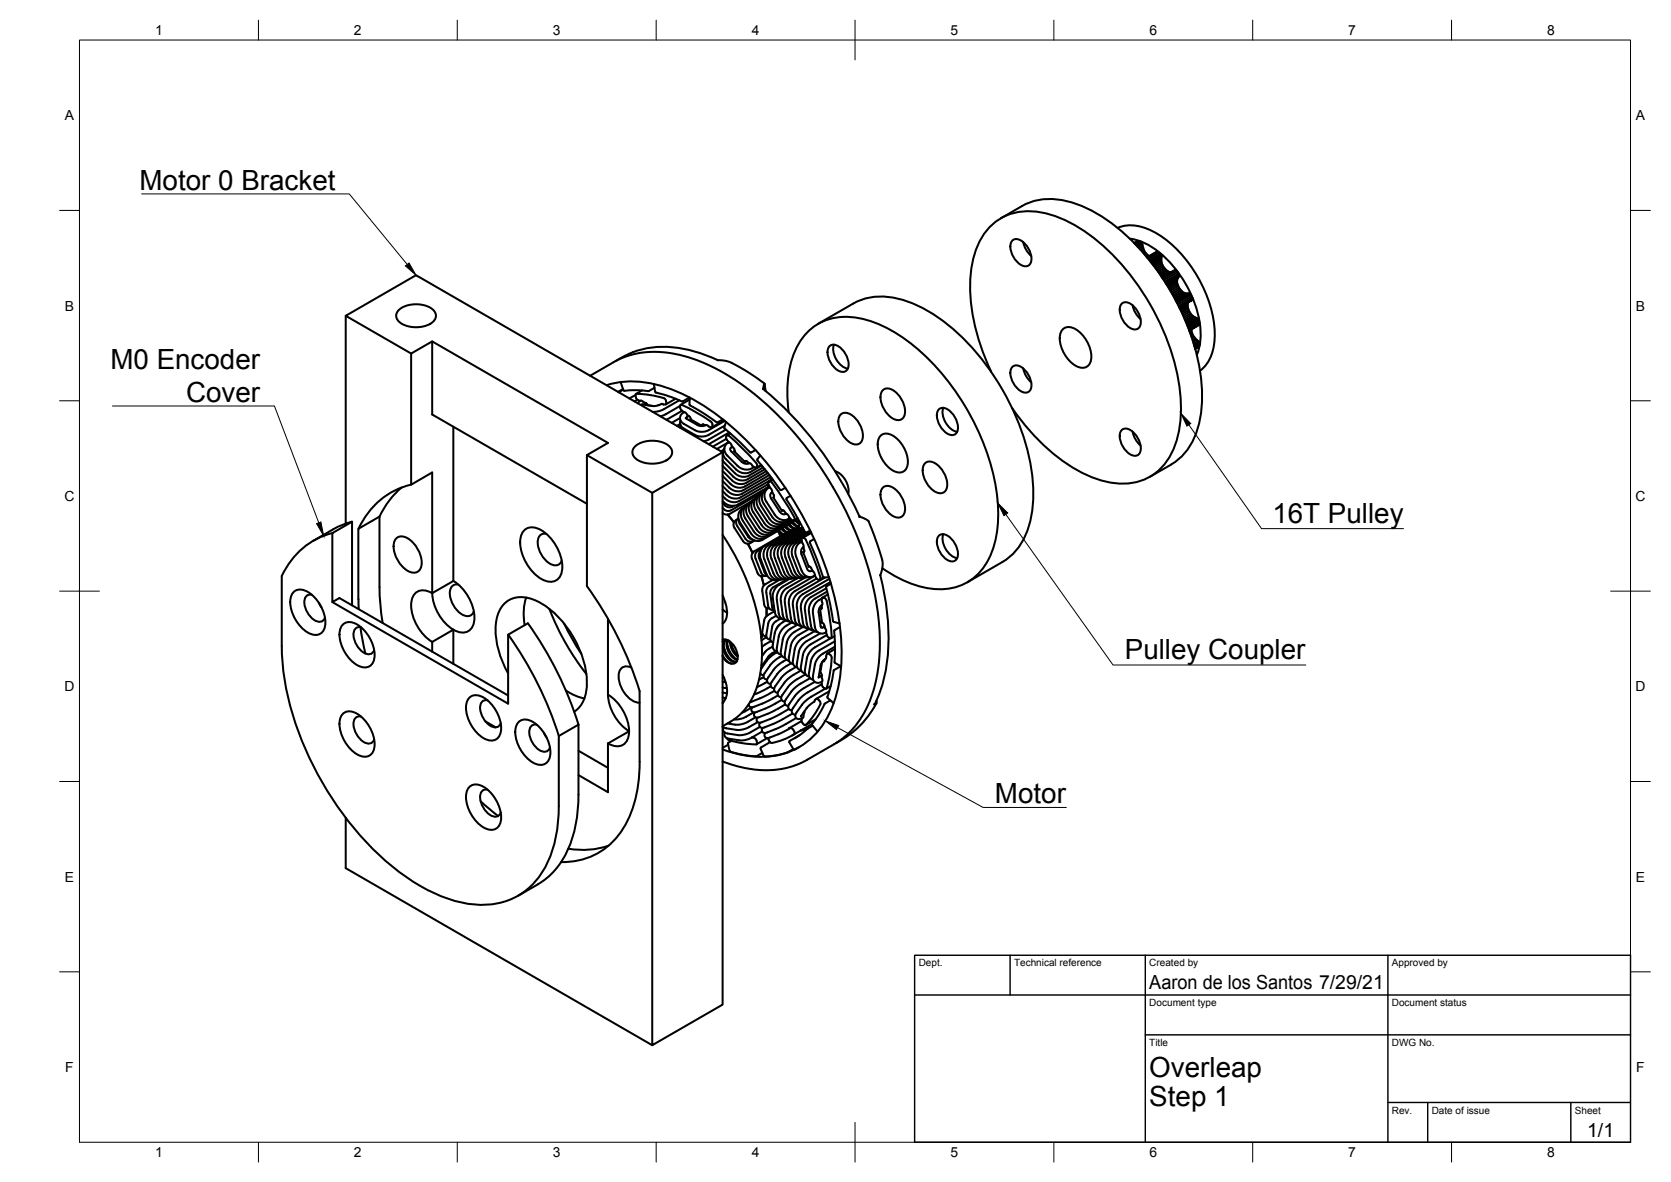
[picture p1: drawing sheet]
<svg xmlns="http://www.w3.org/2000/svg" width="420mm" height="297mm" viewBox="0 0 420 297" stroke-linecap="round" stroke-linejoin="round" font-family="sans-serif">
<g fill="none" stroke="#000" stroke-width=".51">
<path d="M251.7 54.8l5.3-3a15.9 15.9 0 0 1 13.2-.7 43.4 43.4 0 0 1 19.7 15.5 57.3 57.3 0 0 1 12.4 33 22.2 22.2 0 0 1-4.1 14l-2.4 2.2-6.6 4M281 57.3a11.1 11.1 0 0 1 10.2 1.6 32.7 32.7 0 0 1 14.2 24.6 11.1 11.1 0 0 1-3.7 9.7M284.1 60a18.2 18.2 0 0 1 11.4 7.5 26.7 26.7 0 0 1 6.3 18.5l-.9 3.2M86.9 79.4v52.2M100.4 77.8a7.1 7.1 0 0 1 8.9 .5 2.1 2.1 0 0 1-1.1 3.1 7.5 7.5 0 0 1-7.8-.5 1.94 1.94 0 0 1 0-3.1zM254.6 60.4a2.38 2.38 0 0 1 3.1 .9 4.9 4.9 0 0 1 1.4 4.9 1.82 1.82 0 0 1-2.9 0 5.2 5.2 0 0 1-1.9-5.4zM257.3 60.8l.6 1.7 1.4 1.8M282.1 76.3a2.38 2.38 0 0 1 3.1 .8 4.9 4.9 0 0 1 1.4 5 1.82 1.82 0 0 1-2.9 0 5.2 5.2 0 0 1-1.9-5.5zM284.8 76.7l.5 1.7 1.5 1.8M286.2 60.5l-1 .6M286.5 60.6l-.3-.1-1 .6M286.7 62.7l.8-.4 .1 .5"/>
<path d="M286.8 60.8l-.3-.2-1.2 .7M287 60.9l-.2-.1-1.2 .7M287.1 63.1l.5-.3 .2 .4M287.1 61l-.1-.1-1.3 .7M287.2 61.2l-.1-.2-1.3 .8M287.3 61.5l-.1-.3-1.2 .7M287.3 61.9v-.4l-1.2 .6M287.4 63.5l.4-.3 .3 .4M287.5 62.3l-.2-.4-.9 .5M287.7 63.8l.4-.2 .3 .3M288 64.2l.4-.3 .3 .3M288.9 64.4l-.2-.2-.5 .3"/>
<path d="M291 63.2l-2.6 1.5M291.2 63.3l-2.8 1.4M291.5 63.5l-.3-.2-2.7 1.5M291.8 63.8l-.3-.3-2.7 1.6M291.9 64l-.1-.2-2.8 1.6M292 65.3v-.4l-2.3 1.4M292 64.9l.1-.4-2.6 1.5M292 65.7v-.4l-2.1 1.2M292 64.2l-.1-.2-2.8 1.6M292.1 64.5v-.1l-2.7 1.5M292.1 64.4l-.1-.2-2.7 1.6M292.1 66.2l-.1-.5-1.9 1.1"/>
<path d="M292.3 66.6l-.2-.4-1.7 1M292.5 67l-.2-.4-1.7 .9M292.8 67.3l-.3-.3-1.6 .9M293 67.7l-.2-.4-1.6 .9M293.3 68l-.3-.3-1.6 .9M293.6 68.2l-.3-.2-1.7 .9M294 68.3l-.4-.1-1.8 1M294.3 68.4l-.3-.1-2 1.2M294.4 68.4l-2.3 1.3M295.6 67.9l-3.4 1.8M295.7 67.9h-.1l-3.4 1.9M295.8 68.1l-.1-.2-3.4 2"/>
<path d="M296 70.7v-.4l-2.5 1.5M296 71.1v-.4l-2.4 1.3M296 70.3l.1-.3-2.7 1.6M296.1 71.5l-.1-.4-2.2 1.2M296.1 70l.1-.3-2.9 1.7M296.1 68.4l-.3-.3-3.4 1.9M296.2 69.7l.2-.2-3.2 1.8M296.3 71.9l-.2-.4-2.1 1.2M296.4 68.8l-.3-.4-3.5 2M296.4 69.5l.1-.2-3.3 2M296.5 72.3l-.2-.4-2 1.2M296.5 68.9l-.1-.1-3.5 2"/>
<path d="M296.5 77.2l3.3-1.9-3.3 2M296.5 69.3v-.1l-3.4 1.9M296.5 69.2v-.3l-3.5 2.1M296.7 72.7l-.2-.4-2 1.1M297 73l-.3-.3-2 1.1M297.3 73.3l-.3-.3-2.1 1.2M297.6 73.5l-.3-.2-2.2 1.2M297.9 73.7l-.3-.2-2.3 1.4M298.3 73.8l-.4-.1-2.5 1.4M298.6 73.8h-.3l-2.7 1.5M298.6 76.8v-.4l-1.9 1.2M298.6 76.4l.1-.3-2.1 1.3"/>
<path d="M298.7 77.2l-.1-.4-1.8 1M298.8 77.6l-.1-.4-1.7 1M298.8 76l-.1 .1M298.9 73.7l-3.3 1.8M298.9 78l-.1-.4-1.7 .9M299 73.7l-3.3 1.9M299.1 78.4l-.2-.4-1.6 .9M299.2 73.8l-.2-.1-3.3 2M299.3 78.7l-.2-.3-1.6 .9M299.4 74l-.2-.2-3.4 2M299.5 74.1l-.1-.1-3.5 2M299.6 79.1l-.3-.4-1.6 1"/>
<path d="M299.7 74.5l-.2-.4-3.5 2M299.8 74.9l-.1-.4-3.5 2M299.8 75.3l.1-.2-3.5 2M299.9 75.1l-.1-.2-3.4 2M300 79.4l-.4-.3-1.8 1M300.3 79.6l-.3-.2-2 1.1M300.6 79.8l-.3-.2-2.1 1.3M301 80l-.4-.2-2.3 1.4M103.4 88.8l-16.5-9.4 17.7-10.2 77.1 44.5-17.7 10.2-16.4-9.5M108.7 85.8l44.2 25.5-5.3 3.1v32.9a92 92 0 0 1 13.2 26.4M148.4 94.4l5.8-3.4a23.6 23.6 0 0 1 19.3-1.1 60.4 60.4 0 0 1 25.8 18.4l4.5 5.6 3.9 5.6 3.1 5.3 3.3 6.6 2.5 6.2 1.8 5.6 1.7 6.7 .8 5.4a40.5 40.5 0 0 1-3.6 23.9 20.7 20.7 0 0 1-7.6 7.9l-8.4 4.7-2.1 .8-2.8 .7-3.2 .3-3.8-.3-4-.7-3.7-1.2M152.5 96.8a25.7 25.7 0 0 1 18.4 1.9 64.5 64.5 0 0 1 24.6 21.2 80.9 80.9 0 0 1 16 41 35.6 35.6 0 0 1-3.9 20.1 18.5 18.5 0 0 1-19.7 8.9l-4.1-.9-2.1-.7"/>
<path d="M156.1 96.2l.6 1.9M156.2 96l-.1 .2M156.7 97.8l-1.3 .7M156.7 97.9l-1.1 .7M156.8 98l.2 .2M157 98.2a21.2 21.2 0 0 1 6 .1M159.8 99.3l-1.5 .8M161.4 98.1l-1.5 .9M163.2 98.3h-.2M164.5 96.5l.2 2M164.6 97.5l-1.4 .8M164.7 98.4l.2 .2"/>
<path d="M164.9 98.7l2.8 .7 3.7 1.5M173.4 99.9l-1.7 1M173.5 99.9l-.1 1.7 .1 .3M180.5 90.5h.1M180.5 90.5a28.1 28.1 0 0 0-20.2-2.4l-2.4 .9-3.1 1.7M180.5 90.5a9 9 0 0 1 5.6 1.9l6.1 4M191.9 97.7a91.1 91.1 0 0 1 24.3 32.2l1.4 .5 .8 .6 2.1 5.5 1.4 4.8-.1 1.8-.5 1.4M191.9 97.7l.3-1.3 .3 1.9M191.9 97.7v.1M205.7 81.4l8.9-5.1a15.9 15.9 0 0 1 13.2-.7 43.4 43.4 0 0 1 19.7 15.5 57.3 57.3 0 0 1 12.3 33 22.2 22.2 0 0 1-4.1 14l-2.3 2.2-1.3 .9-8.9 5.1M208.7 86.9a2.38 2.38 0 0 1 3.1 .9 4.9 4.9 0 0 1 1.3 5 1.82 1.82 0 0 1-2.9-.1 5.2 5.2 0 0 1-1.9-5.4zM209.7 86.6a5.2 5.2 0 0 0 3.5 6"/>
<path d="M221.9 98.1a2.26 2.26 0 0 1 3.2 .4 6.2 6.2 0 0 1 2.2 6.1 1.84 1.84 0 0 1-2.8 .6 6.2 6.2 0 0 1-2.9-6.6zM249.2 93.4a48 48 0 0 1-5-25.6 17.1 17.1 0 0 1 7.4-12.9 16.2 16.2 0 0 1 14.5-.3 47 47 0 0 1 20.3 17.4 55.6 55.6 0 0 1 10.5 31.6 20.6 20.6 0 0 1-5.3 14.3 14.1 14.1 0 0 1-13.8 3.1 38.5 38.5 0 0 1-18.3-12.1l-5-6.3M254.6 92.1a2.38 2.38 0 0 1 3.1 .9 4.9 4.9 0 0 1 1.4 5 1.82 1.82 0 0 1-2.9-.1 5.2 5.2 0 0 1-1.9-5.4zM257.3 92.6l.6 1.6 1.4 1.9M267.4 82.6a3 3 0 0 1 3.8 .6 8 8 0 0 1 3 7.9 2.32 2.32 0 0 1-3.8 .8 8.5 8.5 0 0 1-3.9-7.7l.2-.6zM299 83l2.6-1.5-2.6 1.6M299.1 83.3l.5-.2 .1 .4M299.3 83.7l.4-.2 .1 .4M299.4 84.1l.4-.2 .2 .4M299.6 84.5l.4-.2 .3 .4M299.6 82.8v.3M299.7 85l.6-.3 .3 .4"/>
<path d="M300.5 87.6l1-.5-1 .6M300.9 85.4l-.3-.3-.7 .4M301.1 80h-.1l-2.6 1.5M301.2 85.7l-.3-.3-.9 .5M301.3 80.2l-.2-.2-2.7 1.6M301.4 85.8l-.2-.1-1.1 .6M301.4 80.4l-.1-.2-2.8 1.6M301.5 87.1l.1-.3-1.2 .6M301.5 80.6l-.1-.2-2.8 1.6M301.5 86l-.1-.2-1.2 .7M301.6 86.8v-.4l-1.2 .8M301.6 81l-.1-.4-2.8 1.6"/>
<path d="M301.6 86.2l-.1-.2-1.3 .8M301.6 81.5v-.1l-2.6 1.5M301.6 86.4v-.2l-1.3 .8M301.6 81.4v-.4l-2.8 1.6M114 107.2v38.8M159.8 112.1a7.1 7.1 0 0 1 8.8 .5 2.1 2.1 0 0 1-1.1 3.1 7.5 7.5 0 0 1-7.7-.5 1.94 1.94 0 0 1 0-3.1zM160.3 100.4l-.8 .5M161.1 100.7l-.8 .6M161.1 100.7l.7 .3a1.21 1.21 0 0 1 1 .8M162.4 101.3l-.6 .4M162.5 101.8l1.8 .3M165.8 101.8l-.3 .1"/>
<path d="M167.4 100.7l.2 .4M167.5 100.7l-.3-.5a20.5 20.5 0 0 0-7.3-1.2v.9a1.16 1.16 0 0 0 1.1 .9M167.6 101.1l-.2 .5-.6 .1-.3-.2-1.9 .6-3.2-.5M169.9 100.2l-2.5 1.4M170.8 100.6l-4.3 2.5-1.3 .3-1.1 .1M171 105.1l-2.1 1.2M171 102.4v-.4l-3.6 2.1-1.3 .5M171 106.6l-.8 .4M171 102l.1-.2 .3-.1 2.5 1.2a23.5 23.5 0 0 1 5.2 3.5v.3M171 102.4l.4 .7M171.1 105.6l-.1 1 .5 .8 3.3 1.9 1.1 .4h1.1l1.1-.4 4.1-2.4M171.1 106.8l-.1 .7"/>
<path d="M171.4 103.1l.6 .5M171.5 103.2l-3.9 2.3M171.7 100.9h-.2M172 103.6a1.57 1.57 0 0 0-1 1.4 1.57 1.57 0 0 0 .9 1.5l2.9 1.6 1.8 .4 1.5-.4 4.1-2.3M172 103.6l.4 .1 .9 1M172.4 105.1l3.2 1.8 1.1 .2 .8-.3M172.4 105v.1M173.2 104.5l-.8 .5M173.3 104.6l.4 .8M173.4 100.4l-2.3 1.3M173.5 101.9l3.3 1.9 3.4 2.3h.3l1.2-.7M173.5 105.3l2.8 1.6 .6-.2"/>
<path d="M177.4 106.9l-.8-.3-.1 .3M177.5 106.8l1.3 .6M179.1 106.7v.6l-.3 .1M180.3 112.8l3-1.7a1.99 1.99 0 0 0-.4 3.4l2.6 2.7 1 .6 1.5 .2 1.6-.6M181.7 117.1l3.2 3.1 1.6 .5 1.4-.2 4.4-2.6M181.7 115.7l3.1 3.3 1.6 .8h.9l.9-.2 3.7-2.1M181.7 118.3l2.6 2.7 .8 .4 1 .3 1.3-.3 5.3-3M181.7 113.7v138.8l-17.7 10.2v-138.8M181.8 113.6l-.1 .1M181.9 113.1l-.6 .3M182.1 105.6l-3.1 1.8M182.1 112.7l-.3 1.2 .4 1.1 3 3.1 .9 .6 .8 .2 1.3-.1 3.3-1.8"/>
<path d="M182.5 108l-4.4 2.5-1.2 .4M182.6 106l-.5 1.4 .1 .3 3.6 3.2 2.8 2.8h.3l1.1-.6M182.6 110.3l-3.4 1.9M182.7 109.5l-.1 .8 1.1 1.2 .3 .5M183.2 109.5l-.2-.1-.3 .1M183.2 109.5l5.6 5.4a4.4 4.4 0 0 1 1.6 2l-.2 .5-.3 .2-1.1-1.1-.4-.1M183.3 108.7l-5.1 2.9M183.6 108.9l-.8 .5M184 112l.5 .7M184.2 112.3l-.6 .5 .1 .4 2.8 2.9 .9 .4 1-.1M184.5 112.7l.2 .8M184.6 113.4l2.6 2.6 .4-.1"/>
<path d="M187.3 116h.1M187.8 115.9l.6 .5M187.8 115.9l-.5 .1M191.2 114.5l-.8 .9 .1 .3 5.7 7.4h.3M191.4 116.8l-1.3 .7M193.1 118.9l-5.8 3.3-1 .4-1.2-.2-.9-.4-2.5-2.4M193.5 119.4l-6.6 3.8-1 .3-.9-.1-1.2-.5-2.1-2M193.8 119.9l-7.7 4.4-1.3 .1-1-.4-2.1-1.9M198.3 103.6a28 28 0 0 1 2.5-17.1 13.7 13.7 0 0 1 15.9-6.4 38.5 38.5 0 0 1 19.1 12.6 60.1 60.1 0 0 1 15.1 34.2 23.6 23.6 0 0 1-4.1 16.3 13.8 13.8 0 0 1-14 4.5 29.6 29.6 0 0 1-10.9-4.9M210 118.4a5.4 5.4 0 0 1 3.3 5.7M211.3 104.2a2.26 2.26 0 0 1 3.2 .4 6.2 6.2 0 0 1 2.2 6.1 1.84 1.84 0 0 1-2.8 .6 6.2 6.2 0 0 1-2.9-6.6zM221.3 109.6a2.73 2.73 0 0 1 3.9 .3 7.5 7.5 0 0 1 2.8 7.7 2.25 2.25 0 0 1-3.5 .6 8.1 8.1 0 0 1-3.7-7.4z"/>
<path d="M232.5 116.5a2.26 2.26 0 0 1 3.2 .3 6.2 6.2 0 0 1 2.2 6.2 1.84 1.84 0 0 1-2.8 .5 6.2 6.2 0 0 1-2.9-6.6zM236.1 102.8a2.38 2.38 0 0 1 3.2 .9 4.9 4.9 0 0 1 1.3 4.9 1.82 1.82 0 0 1-2.9 0 5.2 5.2 0 0 1-1.9-5.4zM237.2 102.5a5.2 5.2 0 0 0 3.5 6M282.1 108a2.38 2.38 0 0 1 3.1 .9 4.9 4.9 0 0 1 1.4 4.9 1.82 1.82 0 0 1-2.9 0 5.2 5.2 0 0 1-1.9-5.4zM284.8 108.5l.5 1.6 1.5 1.9M83.6 134a19 19 0 0 0-12.8 10.8l.1 17.5a72 72 0 0 0 11.8 37 67.3 67.3 0 0 0 25.4 24.6 25.8 25.8 0 0 0 18.9 2.6 19 19 0 0 0 12.3-14 37.8 37.8 0 0 0 1.2-9.9v-17.6l5-2.9M88.5 131.1l-4.9 2.9v17.3l1.7-1 42.5 24.5M88.5 131.1v21M88.5 131.1l-3.5 1.2-6.2 3.6M95.4 129.8l.1 19.5 .7 7.2M95.4 129.8l-5.3 3.1v17.7M99.6 135.4a2.55 2.55 0 0 1 3.5 .3 7 7 0 0 1 2.7 7.1 2.1 2.1 0 0 1-3.3 .6 7.5 7.5 0 0 1-3.5-6.9z"/>
<path d="M101 122.5a21.4 21.4 0 0 0-5.6 7.3M103.4 121.8a19.3 19.3 0 0 0-13.3 11.1M131.8 133.3a3.4 3.4 0 0 1 4.3-.1 11.4 11.4 0 0 1 5.2 10.2 2.97 2.97 0 0 1-4.3 2.5 11.2 11.2 0 0 1-6.1-10.6l.2-.8zM137.3 134.1a1.9 1.9 0 0 0-2.1 2.6 6.4 6.4 0 0 0 4 5.3 1.64 1.64 0 0 0 2-1.1M147.6 126.6l-38.9-22.4v-18.4l-5.3 3v33l5.3-3.1v30.4M181.7 134.4l2.8 4.6 2.4 4.8 2.1 5.3 1.2 4.1 .9 4.4 .5 5-.2 4.8-.6 3.6a15.9 15.9 0 0 1-7.2 10.4l-1.9 1.1M181.7 126.4l.8 .8 .6 .3h.7l.8-.4M183.1 129.3l1.5 2-1.6-2M185.3 130.6l-.7 .6-.1 1 2.5 4 .5 .4h.7l1.6-.8M185.7 130.2l-.6 .9 .1 .8 2.3 3.5 .4 .4 .6 .3 1.1-.3M185.8 130.6l.2 1 2.2 3.3 .4 .4 .6 .3M186.8 127.8a2.38 2.38 0 0 0-.7 3.5l2.6 3.9a2.55 2.55 0 0 0 3 .5l7.2-4.2a.36 .36 0 0 1 .5-.3 .36 .36 0 0 1 .2 .4l1.3 .7"/>
<path d="M187.5 127.3a2.43 2.43 0 0 0-.7 3.5l2.6 3.8a2.55 2.55 0 0 0 2.9 .6l7.6-4.6M188 136.6l1.2 2.4M188.1 136.6l1.2 2.3M188.1 126.7a2.43 2.43 0 0 0-.7 3.6l2.3 3.5 .8 .7a2.38 2.38 0 0 0 2.5 .1l7.4-4.3M188.8 126.2a2.41 2.41 0 0 0-.7 3.6l2.2 3.4 .9 .8a2.45 2.45 0 0 0 2.4 .1l5.7-3.2M189 125.9l-5.8 3.4a1.59 1.59 0 0 1-1.5-.4M189.4 125.7a2.42 2.42 0 0 0-.7 3.5l2.3 3.5 .7 .7a2.54 2.54 0 0 0 2.6 .2l4.8-2.8M190.1 125.1a2.42 2.42 0 0 0-.7 3.6l2.3 3.6 .7 .6a2.41 2.41 0 0 0 2.5 .2l4.1-2.4M190.7 124.6a2.42 2.42 0 0 0-.6 3.6l2.6 3.9a2.55 2.55 0 0 0 2.9 .4l3.3-1.9-.9-1.3-1-1h-.4M191.1 124v.3M191.2 138.5l-.1 .1a1.56 1.56 0 0 0-.2 1.6l1.4 3.7 .5 .6M191.4 124.1a2.39 2.39 0 0 0-.7 3.5l2.7 4a2.55 2.55 0 0 0 2.9 .4l2.5-1.5"/>
<path d="M191.5 123.4l-.6 .7-7.2 4.2-.9 .1-1.1-.7M191.5 137.9l-1.4 1-.2 1.2 1.6 4.1 .5 .4 .9 .1M191.8 123.1l.4 .3M192.1 123.6a2.41 2.41 0 0 0-.7 3.5l2.6 3.9a2.55 2.55 0 0 0 2.9 .5l1.9-1.1M192.7 123a2.43 2.43 0 0 0-.7 3.6l2.3 3.5 .9 .8a2.27 2.27 0 0 0 2.4 0l1.1-.6M193.2 121.7l-7.9 4.4-.9 .1-1.1-.3-1.6-1.2M193.3 121.9l.7 1.2 .2 .5M193.3 122l-.6 .6-7.7 4.4h-1.7l-.9-.4-.7-.7M193.5 121a.54 .54 0 0 0-.2 .8M193.5 121l.6 .3 1.2 1.6 4.4 7.1a.55 .55 0 0 1-.2 .8M193.5 122.4a2.43 2.43 0 0 0-.8 3.7l2.2 3.4 .9 .8a2.45 2.45 0 0 0 2.4 .1l.4-.2M193.9 120.4l-.1 .4"/>
<path d="M194 120.2l-.6 .6-7.7 4.4-1.2 .1-.8-.3-1-.6-1-1M194.1 123.6l.5 1-.1 .4M194.2 123.7l-.5 .5 .2 1 2.4 3.7 .7 .4 .7-.2M194.3 120.5l-.8 .5M194.5 125l2.1 3.3M194.5 125h.1M195.6 133.4l.7 1.3M195.6 133.4l1.2 1M196.3 133.8l-.5-.5 1.2 .9-.2 .1M196.5 132.9l1.2 .9M196.6 128.3h.1M196.7 132.8l1.2 .9-.2 .1"/>
<path d="M196.7 132.8l.5 .5M196.8 128.2l-.2 .1M197 134.2l.1 .1M197.2 134.3l-7.5 4.2-.6 .6-.1 1.1 1.5 3.9 .7 .6h1M197.4 132.4l1.2 .9M197.4 122.6l-.9 .6M197.6 132.3l1.3 1M197.6 132.3l.5 .5M197.7 133.8v.2M197.8 125.1v.4l4.6 8.2M197.9 133.7l.1 .1M198.2 131.9l.6 .5 .9 .5"/>
<path d="M198.5 131.8a2.63 2.63 0 0 0 1.7 1M198.5 131.7l.4 .6M198.6 133.3l-.1 .2M198.8 124.6l-1 .5M198.8 133.2l-.2 .1M198.9 130.6l.6 .2M199.1 131.3a2.59 2.59 0 0 0 1.7 1.1M199.3 131.1l.5 .6M199.9 130.7l1.1 1M200.1 130.5l.9 1M200.1 130.5l.6 .7M200.5 132.7l-.2 .1"/>
<path d="M200.6 130.2l-1.1 .6M200.7 132.8l-1.2 .2-7.2 4.1a2.88 2.88 0 0 0-1 3.5l1.5 3.9 1 1a1.96 1.96 0 0 0 1.6 .2M200.8 132.4l-.2 .4M200.8 132.4l-.4 .4M201 131l-.2 1.4M201.5 135.7l-1.3 .8a2.93 2.93 0 0 0-.9 3.4l1.4 3.6 .5 .8 1 .7h1.2M201.5 135.7l.2-.5a.69 .69 0 0 1 .9 .5l2.4 5.6 1.3 3.8v.5l-.5 .1-.4-.2-.7-1.5-.9-1.5-.5-.1M201.5 135.7l.5 1.3 .2 1.3M201.5 132.7l-1.2 .2-7.1 4.1a2.9 2.9 0 0 0-1 3.6l1.8 4.3 1.2 .8 1.1-.1M201.6 136.1l-.5 .3a2.93 2.93 0 0 0-.9 3.4l1.4 3.7a2.18 2.18 0 0 0 3.3 1.1l-6.3 3.8-1 1.2-.3 1.6 .6 4.1 .6 .9 1 .4M201.6 135.3l2.4-1.4-4.8 2.7a2.95 2.95 0 0 0-.8 3.4l1.6 3.9 .9 1a1.94 1.94 0 0 0 1.6 .2l-5 2.9-.7 .8-.3 .7-.2 1.3 .6 4.1 .6 .9 1 .4M201.8 132.6l-.6 .2-7.2 4.2-.6 .6-.4 .9v1.6l1.8 4.5 1.1 .9h1.3"/>
<path d="M202 132.8l-7 4.1-1 1.1-.2 .9v1.1l1.6 4.2 .9 .9a1.96 1.96 0 0 0 1.8 .4l-3.6 2.1-.8 .9v.7l.5 3.6 .6 .8-2 1.2-.6 .9-.6 3.3 .3 .7 .8 .2M202 137.5l-.5 .6-.1 1 1.5 3.8 .7 .7 .7-.3M202 138.8h.1M202.1 133.2l-6.2 3.6-1 1.1-.3 1.2 .1 .9 1.7 4.2 .9 1a1.94 1.94 0 0 0 1.7 .2M202.2 138.6l-.2 .2 1.3 3.6M202.2 138.3l-.2 .5M202.3 133.5l-5.7 3.3-.5 .5-.5 1-.1 .8 .2 1 1.7 4.2 .4 .6 .8 .4h1.3M202.5 133.8l-5.2 3-.6 .9-.3 1 .2 1.5 1.7 4.1 1.2 .9h1.3M203.6 136.3l1.8 4.3 1.5 4.4 .3 .1 1.2-.1M203.7 133.3l-1 .5-.3-.1M203.8 133.5l-5.5 3.2a2.95 2.95 0 0 0-.8 3.4l1.5 3.7 .8 1a2.01 2.01 0 0 0 1.9 .4M204.7 135.5l-1 .5-.1 .3"/>
<path d="M221.9 122.6a2.26 2.26 0 0 1 3.2 .3 6.2 6.2 0 0 1 2.2 6.2 1.84 1.84 0 0 1-2.8 .6 6.2 6.2 0 0 1-2.9-6.6zM236.1 134.5a2.38 2.38 0 0 1 3.2 .9 4.9 4.9 0 0 1 1.3 5 1.82 1.82 0 0 1-2.9 0 5.2 5.2 0 0 1-1.9-5.5zM237.2 134.2a5.2 5.2 0 0 0 3.5 6.1M74 148.6a3.3 3.3 0 0 1 4.1 .6 9.5 9.5 0 0 1 3.6 8.1 2.6 2.6 0 0 1-1.6 2.2 2.6 2.6 0 0 1-2.7-.5 9.5 9.5 0 0 1-4.4-8.6l.3-.7zM78.4 149.5a1.64 1.64 0 0 0-1.9 2.1 5.5 5.5 0 0 0 3.6 4.7 1.38 1.38 0 0 0 1.6-1.1M80.2 151.5l.6 1.2M83.6 151.3l44.2 25.5v-17.3l4.9-2.9M86.4 156.8a3.3 3.3 0 0 1 4.1 .6 9.5 9.5 0 0 1 3.6 8.1 2.6 2.6 0 0 1-1.6 2.1 2.6 2.6 0 0 1-2.7-.5 9.5 9.5 0 0 1-4.4-8.5l.2-.7zM90.1 150.6l.1 2.5M90.6 157.6l1.3 6.6M90.8 157.6a1.64 1.64 0 0 0-1.9 2.2 5.5 5.5 0 0 0 3.6 4.6 1.38 1.38 0 0 0 1.6-1.1M108.7 149.1a3.2 3.2 0 0 0-3.8-.4 3.2 3.2 0 0 0-1.5 3.4 11.7 11.7 0 0 0 5.3 9.2"/>
<path d="M108.7 149.1a11.7 11.7 0 0 0 5.3 9.1M114 158.2l-5.3 3.1M114 146l-5.3 3.1M114 158.2v8.6M114 146a11.4 11.4 0 0 1 5.2 10.1 2.97 2.97 0 0 1-4.3 2.6l-.9-.5M115.2 146.9a1.9 1.9 0 0 0-2.1 2.6 6.4 6.4 0 0 0 4 5.3 1.64 1.64 0 0 0 2-1.2M127.8 159.5a91.1 91.1 0 0 1 12.7 25.5M132.3 150.2a13.8 13.8 0 0 0-.4 6.9M132.7 156.6a91.1 91.1 0 0 1 12.8 25.5M138.1 153l2.2 4.9 1.9 3.6 2.1 3.6 3.1 4.3M141.9 156.7l1.7 3.5 2.6 4.1M152.9 155.5v19.1"/>
<path d="M181.7 153.2l1.1 .8M181.7 149.6l.1 .4a8.1 8.1 0 0 1 .6 5.9l-.7 .8M192.1 147.1l-.7-2.3 .7 2.4M192.9 154.7l-.1-1.9-.1 2.1M194.3 145.7l-2 1.2-.6 1.1 .5 4.2 .5 .6 .7 .1M195.2 154.7l-1.4 .8-.6 1.1-.5 3.2 .3 .7 .7 .2M196 145.7l-2.6 1.5-.7 1.1 .5 4.2 .5 .6 .7 .2M196 157l-.7 1M196.3 155.4l-1.4 .8-.7 .9-.5 3.6 .2 .5 .5 .3M197.6 155.9l-1.7 1.2-1 1.8-.6 3.7 .3 .8 .8 .3M198.5 145.5l-3 1.7-.5 .6-.6 1.2-.1 1.2 .6 4 .5 .8 1.1 .5M199 156.5l-1.9 1.2-.8 1-.4 .8-.6 3.9 .4 .8 .7 .3"/>
<path d="M200.5 145.3l-4.1 2.5-1 1.6-.1 1.2 .6 4 .7 1 .9 .2M201.9 157.6l-2.5 1.5-1 1-.4 .8-.7 4 .4 .8 .7 .4M203.3 142.4h.1M203.4 158.1l-2.9 1.7-1.3 1.5-.4 1-.5 3.5 .4 .7 .7 .4M204.8 158.6l-3.5 2.1-1.3 1.7-.7 4 .3 .8 .8 .4M205.3 145.4l-5.5 3.2-.7 .6-.5 .9-.3 1.6 .7 4.1 .6 .8 .9 .4-2.4 1.5-1.1 1.6-.7 3.9 .3 .9 .8 .4M206.2 159.2l-3.4 2-1.5 1.5-.4 .9-.6 3.7 .4 .7 .7 .5-2.6 1.6-1.4 1.2-1.9 2.8 .2 .7 .7 .4M206.2 153.1h.1M206.6 152.8l-.1 .3h-.2M206.7 150.4l-1.5 1-.7 1.5-.1 1.2 .5 3.4a1.77 1.77 0 0 0 2.8 1.4M206.7 156.5h.1M206.7 156.6l-.5-3.4 .4-.4v-.7l-.5 .6-.3 1.1 .6 3.8 .3 .2 .6-.4"/>
<path d="M206.8 156.5a1.51 1.51 0 0 1 .7 1.4M207 150.2l.3 .1M207 150.2l-.3 .1-.1 .2 .2 1.2-.1 .4M207.1 145.1l-.9 .6M207.4 150.3l.5 .7 1 6.4 .2 2.6-.2 .4-.5-.1M207.4 157.9l.3 .5v.4a1.56 1.56 0 0 0 .7 1.4M207.5 145.1l-6.7 3.9-.7 .6-.5 .8-.3 1.4 .6 4.1 .6 1 1 .4M207.8 147.8l-4.2 2.4-.5 .6-.6 1-.1 1.2 .6 4.3 .8 .9 .8 .3M207.9 159.6l-4.4 2.5-1.1 1.3-.5 1.1-.5 3.6 .3 .8 .8 .3M208 148.7l-3.5 2-.6 .8-.4 1-.1 1.2 .6 3.9 .6 .9 1 .3M208.2 149.4l-1.4 .8M208.4 145h.1"/>
<path d="M208.6 145.4l-7 4.1-.9 1.2-.4 1.6 .6 3.9 .5 1 1.2 .5M208.8 146.3l-6.1 3.5-1 1.3-.3 1.7 .5 3.7 .5 1.1 1.2 .5M208.9 146.7l-1.1 .6-.1 .3 1 4.3 .8 4.2 .1 .2 1.5 .3M209.8 159.9l-.8 .5M211.2 157.6l-1.4 1 .2 4-.2 3.8 1.6 1M221.3 144.5a53.2 53.2 0 0 1 .4 28.2l-1.8 4.3M221.3 144.5v.1M86.4 179.2a3.3 3.3 0 0 1 4.1 .6 9.5 9.5 0 0 1 3.6 8.1 2.6 2.6 0 0 1-1.6 2.2 2.6 2.6 0 0 1-2.7-.5 9.5 9.5 0 0 1-4.4-8.6l.2-.7zM108.7 161.3v2.5M118.2 175.2a3.3 3.3 0 0 1 4.1 .6 9.5 9.5 0 0 1 3.6 8 2.6 2.6 0 0 1-1.6 2.2 2.6 2.6 0 0 1-2.7-.5 9.5 9.5 0 0 1-4.4-8.5l.2-.8zM122.6 176a1.64 1.64 0 0 0-1.9 2.1 5.5 5.5 0 0 0 3.6 4.7 1.38 1.38 0 0 0 1.6-1.1M127.8 169.3a20.1 20.1 0 0 1-2.8-14.3 6.2 6.2 0 0 1 8.2-4.6 21 21 0 0 1 11.8 11.3 18.5 18.5 0 0 1 1.9 13.9 6.4 6.4 0 0 1-2.5 3.3"/>
<path d="M142.3 173.5l2.7 1.4 1.9 .6M152.9 174.6a11.4 11.4 0 0 1 5.2 10.1 2.97 2.97 0 0 1-4.4 2.5l-.8-.4M152.9 174.6a11.7 11.7 0 0 0 5.3 9.2M158.8 167.8a2.12 2.12 0 0 0-2.4 0 2.12 2.12 0 0 0-.9 2.2 7.3 7.3 0 0 0 4.8 6.6h.5M160.8 173.7v17.7M181.7 169.6a6.8 6.8 0 0 1 .7 6M181.7 164.7l1.1 1.5M181.7 160.7h.7l.6 .2M181.7 172.8l1.1 .1M181.7 176.6h.1M181.7 175.3l.8 .1M181.7 174l1.1 .2"/>
<path d="M181.7 171.3l.8 .1M181.7 170.3h.3M181.7 165.1l1.1 1.2 1.1 .4M181.8 161.1l.7-.1 .6 .2 1.3 1M182.1 162.8l.7 1.9 .9 1M182.3 161l-.3 1.5 .3 1.2 .5 1.1 1.2 1.2 .6 .2h.6a2.4 2.4 0 0 1-2.8-1.7l-.6-2 .3-1.5M182.4 175.7l-.7 1.1M182.8 161.1l-.1 1.3 .5 1.5 1 1.3 1.2 .6M182.9 161.1v1.2l.7 1.7 .7 1 1.1 .7M182.9 162.3l.8 1.8 .9 1.1M183 160.9l.9 .6 1 1.3M183.6 161.4l.1 .9 .4 1.2 1.4 1.5"/>
<path d="M183.8 161.6l.6 1.8 1.1 1.3M183.8 161.8l.6 1.6 1.1 1.3M184.9 162.8l.4 1.2 .2 1.1-.1 .9-.5 .6-.8 .2-.9-.3-1-.8-.5-.9M189 177.8l-2.5 1.3M189.5 179l-2.7 1.5-1.3 .3h-.9M191.2 169.2l.4 .4 .4 .1M191.5 160.1l-.1 .2 .4-.9-.3 .7M191.5 167.8l-.1 .1M191.7 167.2h-.2M192 170.2l-1.2 .6M192.7 160.1l-1.2 .8M192.9 171.3l-2.6 1.4"/>
<path d="M193.8 172.5l-4.2 2M193.8 161.1l-2.2 1.5M194.3 162.5l-1.6 1-1.1 1.4M194.7 173.6l-3 1.6-3.1 1.3M195.1 163.6l-1.8 1.3-1.6 2.2-.1 .6M195.5 163.9l-2.2 1.5-2 2.7M195.6 174.8l-3.2 1.7-3.3 1.3a.77 .77 0 0 1-.8-.8M196.5 175.9l-3 1.7-3.6 1.4h-.5l-.3-.2-.2-.5 .3-.5M196.6 164.8l-2.3 1.6-2.1 2.8-.2 .6 .1 .5 .3 .3 .5 .2M197.4 177l-3.3 1.9-3.5 1.4h-.5l-.4-.3-.1-.4 .2-.5M197.7 165.8l-2.4 1.6-2.2 2.9-.2 .6v.5l.4 .3 .5 .2M198.4 178.2l-4.2 2.2-2.9 1.2h-.6l-.3-.3-.2-.6 .3-.4"/>
<path d="M198.9 166.7l-2.7 1.8-2.2 2.9-.2 .5v.5l.3 .4 .6 .2M199.3 179.3l-3.5 2-3.9 1.6h-.5l-.4-.3-.1-.5 .2-.5M200.2 167.6l-2.2 1.3-1.6 1.5-1.7 2.6 .1 .7 .8 .4M202.2 179.1l-.3 1.2M202.2 178.8v.3M202.2 179l-.1 .1M202.6 169.4l-2.7 1.6-1.7 1.6-1.8 2.6 .3 .9 .6 .2M203.7 170.4l-2.7 1.6-1.9 1.6-1.8 2.7 .2 .9 .7 .2M204.7 176.4l-1.7 1.3-1.6 2.3M204.7 176.4l.2-.5 .5-.3 .4 .2 .5 .9a15.6 15.6 0 0 1-3.9 5.5l-.7-.6a.91 .91 0 0 1 0-1.2M204.9 171.4l-3 1.7-1.9 1.6-1.8 2.7 .2 .8 .7 .3M206.3 169h.1"/>
<path d="M206.3 169a1.76 1.76 0 0 1 .4 1.6v.7M206.6 169.8l-.8 .3v.2M206.6 171.9l-3.9 2.4-1.8 1.5-1.8 2.7 .2 .9 .7 .2M206.7 166.4l-.5 2.8M207.3 165.8l-.3 .2M207.4 165.7l-.2 .5h-.3M207.5 173.1l-3.9 2.3-1.8 1.5-1.6 2.2-.2 .8 .2 .5 .4 .3 1.3-.4M208 175.1l.1 .3M208.1 175.4l1.6 1.2M208.4 164.3h-.5l-.2 1.1-1.2 1.4-.7 3.3M208.5 173.7l-3.2 1.9M208.8 176l-1.5 .9a21.2 21.2 0 0 1-3.1 5"/>
<path d="M208.9 160.4l-4.3 2.5-1.3 1.4-.4 1.1-.5 3.3 .2 .8 .9 .5M208.9 172.4l-1.2 .7M209.6 168.6l-.6 3.4-1 3.1M209.7 168.4l-.1 .2M209.9 161.2l-4.1 2.3-.9 .8-.6 .9-.4 1.1-.5 3.3 .4 .9 .7 .3M210 162.5l-3.6 2.1-.9 1.1-.5 .8-.6 3.4v.8l.4 .6 .5 .3 1.3-.3a1.32 1.32 0 0 0 1.1 1.8l.9-3.4 .5-3.5v-1.2l-.7-.7M210 163.1l-2 1.1M211.4 167.4h.1M211.4 167.4l-1.7 1M220.3 176.8a23.3 23.3 0 0 1-8.8 9.2l-1.3 .7M220.4 176.1v.2a.56 .56 0 0 1-.5 .7M90.8 180.1a1.64 1.64 0 0 0-1.9 2.1 5.5 5.5 0 0 0 3.6 4.7 1.38 1.38 0 0 0 1.6-1.1"/>
<path d="M118.2 197.6a3.3 3.3 0 0 1 4.1 .6 9.5 9.5 0 0 1 3.6 8.1 2.6 2.6 0 0 1-1.6 2.2 2.6 2.6 0 0 1-2.7-.6 9.5 9.5 0 0 1-4.4-8.5l.2-.7zM122 181.3l2.7 1.5M122.6 198.4a1.64 1.64 0 0 0-1.9 2.2 5.5 5.5 0 0 0 3.6 4.6 1.38 1.38 0 0 0 1.6-1M130.6 181.3a3.3 3.3 0 0 1 4.1 .6 9.5 9.5 0 0 1 3.6 8 2.6 2.6 0 0 1-1.6 2.2 2.6 2.6 0 0 1-2.7-.5 9.5 9.5 0 0 1-4.4-8.5l.2-.8zM135 182.1a1.64 1.64 0 0 0-1.9 2.2 5.5 5.5 0 0 0 3.6 4.6 1.38 1.38 0 0 0 1.6-1M136.7 184.1l.7 1.2M145.5 182.1v17.6a28.6 28.6 0 0 1-5.9 18.9 17 17 0 0 1-4.4 3.6l-4.9 2.9M145.5 188.7l7.4 4.3M152.9 186.8v12.3l-7.4-4.3M158.2 183.8l-5.3 3M160.8 191.4a29 29 0 0 1-5.8 19.2 17.4 17.4 0 0 1-13.9 6M181.8 182.7l-.1 .1"/>
<path d="M182.2 184.1a1.1 1.1 0 0 0 1.1 1.5l3.2 .5 1.5-.3 1.1-.5M183.1 187.1l-1.4 .8M183.1 186.6l-.1 .3 .7 2M183.6 188.9a26.9 26.9 0 0 0 6.5 1.2M183.9 186.2l-.8 .4M189.1 185.3l1 .5 .3 .8-.1 .4a20.9 20.9 0 0 1-7.3-1.1l-.3-.4M190 180.3l-2.2 1.2-1.2 .5-1.6 .1-2.1-.3M190.2 190l-.1 .1M190.5 181.5l-2.4 1.4-1.9 .5h-.9l-2.7-.4-.9-.4M191.1 182.7l-2.8 1.6-1.7 .4h-1l-3.3-.6a.99 .99 0 0 1-.4-1.3M191.2 188.2l.8 1.8 .3 .1M191.6 183.8l-2.5 1.5"/>
<path d="M191.7 189.2l-1.5 .9M192.9 185.5l-2.7 1.5M193.2 185.5l.3 .8M193.6 186.5l-2.2 1.3-.1 .3M198.4 183h.7l.4 .4M198.4 183l-2 1.2-3.3 1.3-.5-.1-.4-.4 .3-.8M198.6 186.2l-.1 .3 1.1 1.9 1.4-.7M199.5 183.4l.3 1a13.4 13.4 0 0 1-5.9 2.3l-.4-.4M199.5 188.2l-1.5 .9a19.8 19.8 0 0 1-5.7 1M200.2 180.5l-3.8 2.1-3.9 1.6h-.5l-.4-.4v-.4l.2-.5M201.1 184.7l-2.6 1.5M201.5 183.5h-.1"/>
<path d="M201.5 181.2l-3.1 1.8M203 183.2l-1.7 .4M204.2 182l-5 2.8M204.2 182.2l1.2 1.5M204.2 181.9v.3M204.3 182.4l-1.2 .7-3.3 2.4M205.1 180.8l-2.5 1.4M205.5 183.7l.2 .1M86.9 205.5v12.7l77.1 44.5M120.9 201.4l4.3 3.7M153 212.5a20.5 20.5 0 0 1-10.1 .8"/>
</g>
<circle cx="184.6" cy="113.4" r=".25" fill="#000"/>
<g fill="#000" stroke="#000" stroke-width=".25">
<path d="M101.9 66.8l.9-.7 1.8 3.1zM296.9 103.9l2.5 2.5-1 .7zM79.6 131.6l1.1-.4 .7 3.5zM250.9 126.4l2.5 2.5-1 .7zM207.5 181.2l3.4 1.1-.6 1.1z"/>
<circle cx="216.1" cy="129.8" r=".24"/>
<circle cx="219.9" cy="177" r=".24"/>
</g>
<g fill="none" stroke="#000" stroke-width=".25">
<path d="M20 10.1h390v276.9h-390zM65 5.1v5M115 5.1v5M165 5.1v5M215 5.1v10M265 5.1v5M315 5.1v5M365 5.1v5M15 52.9h5M35.6 48.7h52.2l14.6 17.7M410 52.9h5M15 100.7h5"/>
<path d="M28.3 102h40.7l11.2 29.4M298.9 106.8l18.3 26h35.7M410 100.7h5M252.9 129.3l27 37.8h48.4M15 148.6h10M405 148.6h10M15 196.4h5M210.6 182.8l36.6 20.1h20.9M410 196.4h5M15 244.2h5M410 244.2h5M65 287v5"/>
<path d="M115 287v5M165 287v5M215 282.1v9.9M265 287v5M315 287v5M365 287v5"/>
</g>
<path d="M230 240.1h180v46.9h-180zM230 250h180M254 240.1v9.9M288 240.1v46.9M349 240.1v46.9M288 260.1h122M349 277.1h61M359 277.1v9.9M395 277.1v9.9" fill="none" stroke="#000" stroke-width=".36"/>
<g font-size="7">
<text x="35.1" y="47.7">Motor 0 Bracket</text>
<text x="27.7" y="92.6">M0 Encoder</text>
<text x="46.8" y="101">Cover</text>
<text x="319.9" y="131.4">16T Pulley</text>
<text x="282.8" y="165.6">Pulley Coupler</text>
<text x="250.2" y="201.9">Motor</text>
<text x="289" y="270.6">Overleap</text>
<text x="289" y="278.1">Step 1</text>
</g>
<g font-size="4.9">
<text x="289" y="248.5">Aaron de los Santos 7/29/21</text>
<text x="399.1" y="285.7">1/1</text>
</g>
<g font-size="3.5">
<text x="39" y="8.8">1</text>
<text x="89" y="8.8">2</text>
<text x="139" y="8.8">3</text>
<text x="189" y="8.8">4</text>
<text x="239" y="8.8">5</text>
<text x="289" y="8.8">6</text>
<text x="339" y="8.8">7</text>
<text x="389" y="8.8">8</text>
<text x="16.3" y="30.2">A</text>
<text x="411.3" y="30.2">A</text>
<text x="16.3" y="78">B</text>
<text x="411.3" y="78">B</text>
<text x="16.2" y="125.9">C</text>
<text x="411.2" y="125.9">C</text>
<text x="16.2" y="173.7">D</text>
<text x="411.2" y="173.7">D</text>
<text x="16.3" y="221.6">E</text>
<text x="411.3" y="221.6">E</text>
<text x="16.4" y="269.4">F</text>
<text x="411.4" y="269.4">F</text>
<text x="39" y="290.8">1</text>
<text x="89" y="290.8">2</text>
<text x="139" y="290.8">3</text>
<text x="189" y="290.8">4</text>
<text x="239" y="290.8">5</text>
<text x="289" y="290.8">6</text>
<text x="339" y="290.8">7</text>
<text x="389" y="290.8">8</text>
</g>
<g font-size="2.5">
<text x="231" y="242.9">Dept.</text>
<text x="255" y="242.9">Technical reference</text>
<text x="289" y="242.9">Created by</text>
<text x="350" y="242.9">Approved by</text>
<text x="289" y="252.8">Document type</text>
<text x="350" y="252.8">Document status</text>
<text x="289" y="262.9">Title</text>
<text x="350" y="262.9">DWG No.</text>
<text x="350" y="279.9">Rev.</text>
<text x="360" y="279.9">Date of issue</text>
<text x="396" y="279.9">Sheet</text>
</g>
</svg>
